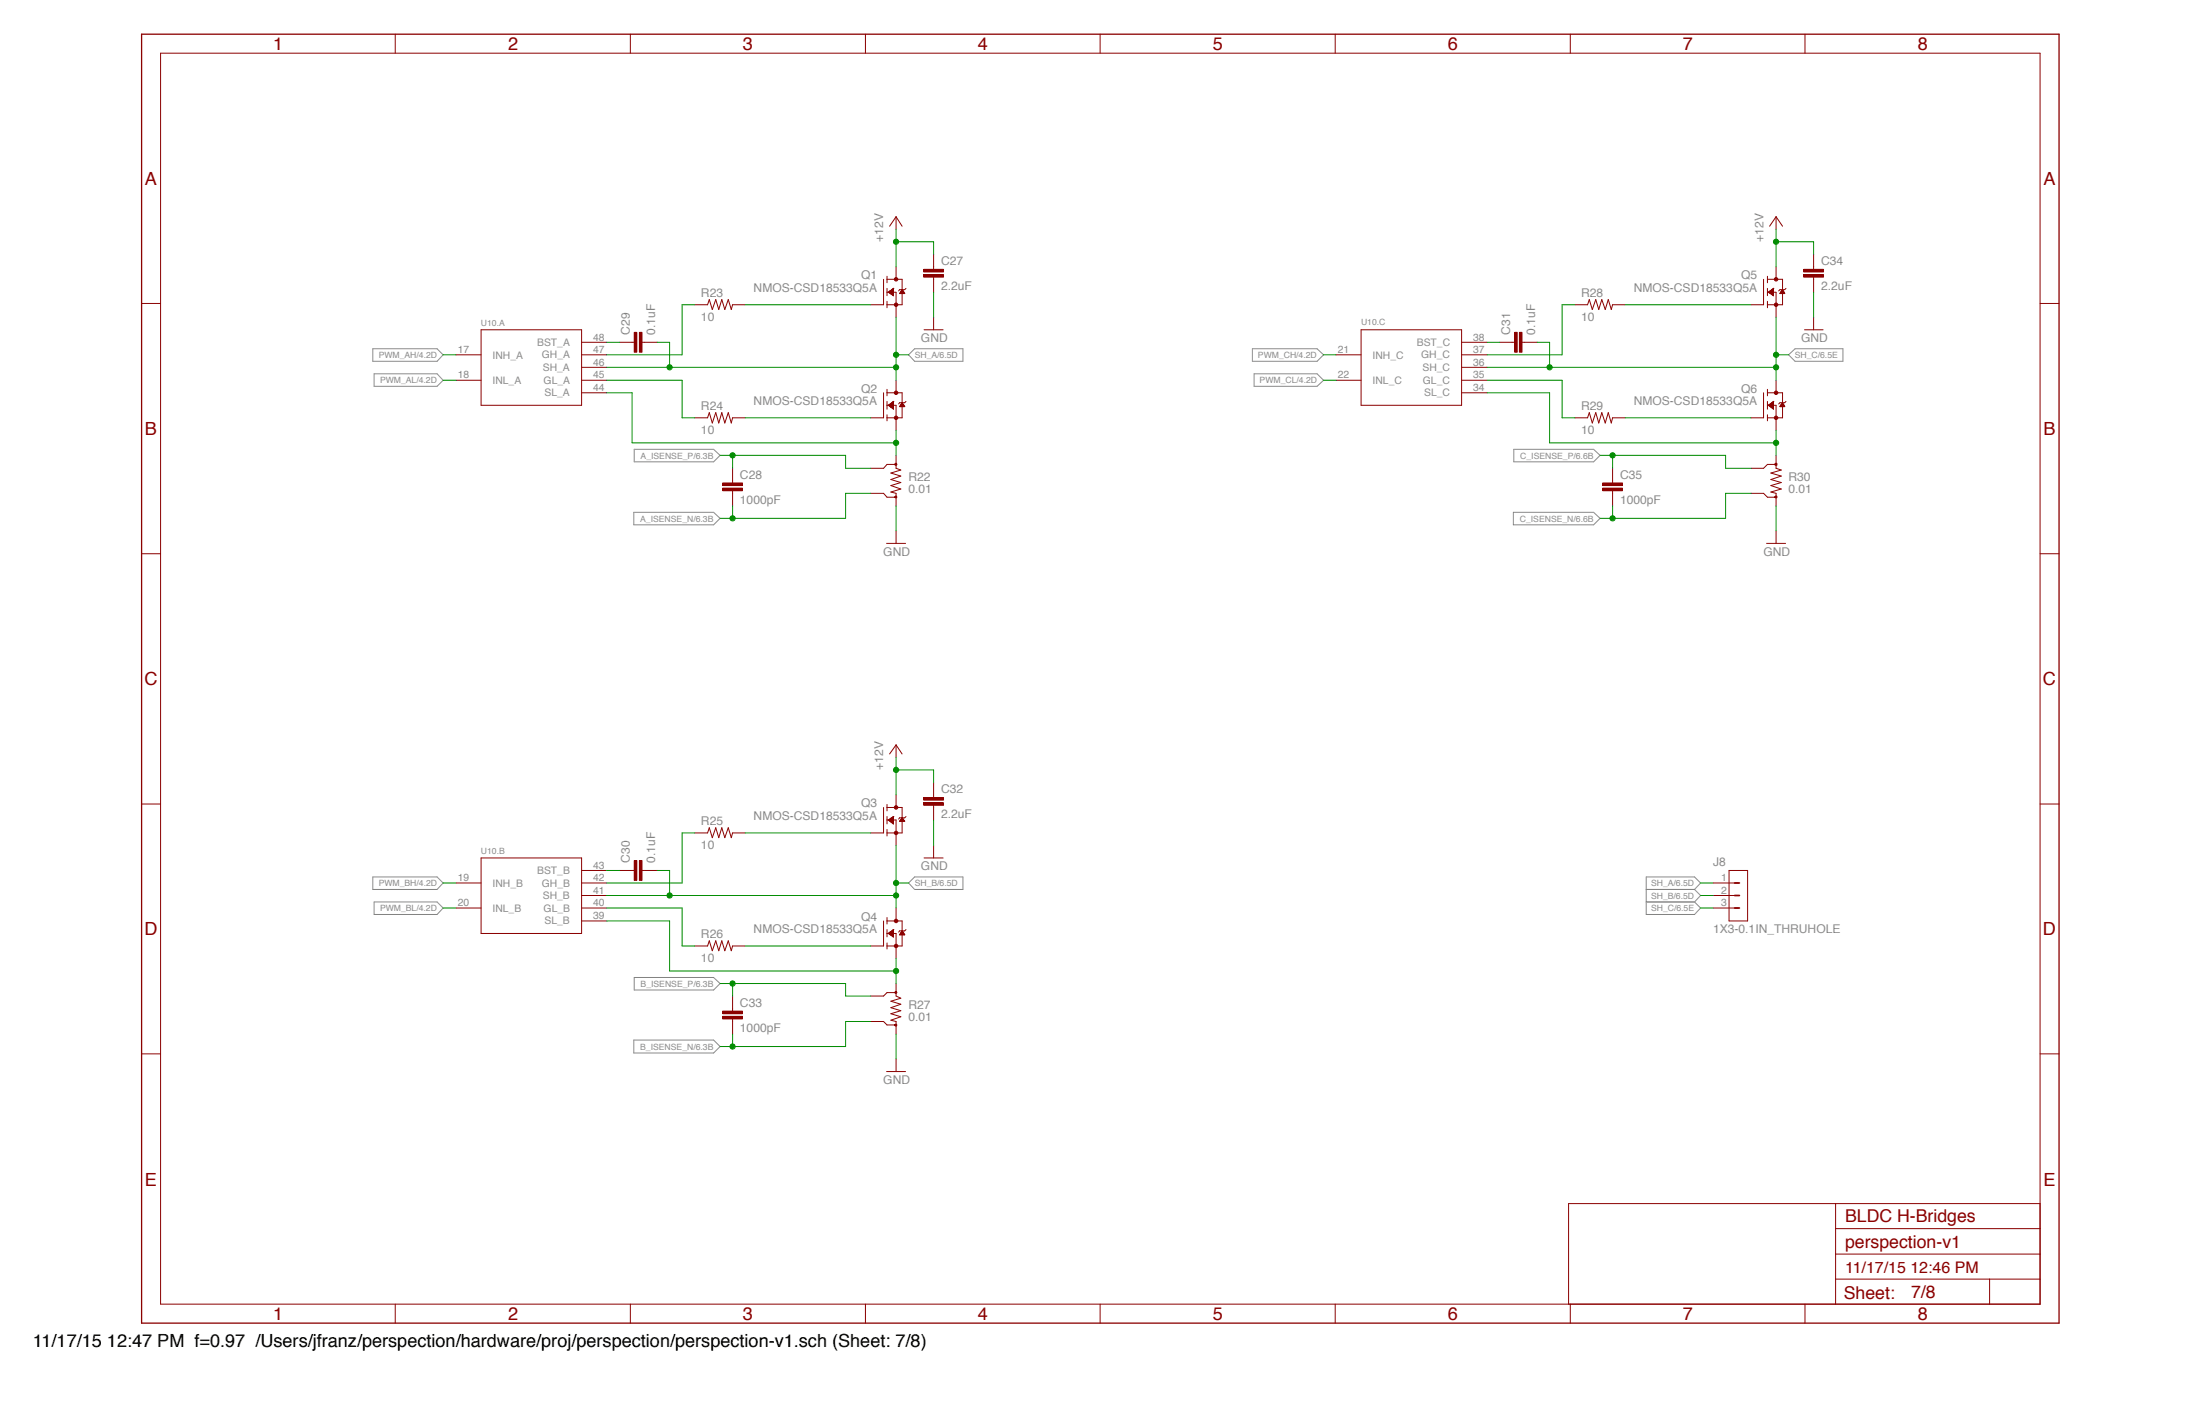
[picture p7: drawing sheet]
<svg xmlns="http://www.w3.org/2000/svg" width="432mm" height="279mm" viewBox="0 0 432 279" stroke-linecap="round" stroke-linejoin="round" font-family="sans-serif">
<g fill="none" stroke="#8b8b8b" stroke-width=".2">
<path d="M73.2 68.4h12.6l1.2 1.2-1.2 1.3h-12.6zM73.4 73.3h12.4l1.2 1.3-1.2 1.2h-12.4zM179.5 68.4h9.5v2.5h-9.5l-1.2-1.3zM245.8 68.4h12.7l1.3 1.2-1.3 1.3h-12.7zM246.1 73.3h12.4l1.3 1.3-1.3 1.2h-12.4zM351 69.6l1.3-1.2h9.4v2.5h-9.4zM124.5 88.2h15.6l1.2 1.1-1.2 1.3h-15.6zM297.1 88.2h15.7l1.2 1.1-1.2 1.3h-15.7zM124.4 100.5h15.7l1.2 1.2-1.2 1.3h-15.7zM297 100.5h15.8l1.2 1.2-1.2 1.3h-15.8zM73.2 172.1h12.6l1.2 1.1-1.2 1.3h-12.6zM73.4 177h12.4l1.2 1.2-1.2 1.2h-12.4z"/>
<path d="M178.3 173.2l1.2-1.1h9.5v2.4h-9.5zM323.1 174.5h9.5M323.1 177h9.5M332.6 174.5l1.2-1.3-1.2-1.1h-9.5v7.3h9.5l1.2-1.2-1.2-1.2M332.6 174.5l1.2 1.2-1.2 1.3M124.5 191.8h15.6l1.2 1.2-1.2 1.2h-15.6zM124.4 204.1h15.7l1.2 1.2-1.2 1.3h-15.7z"/>
</g>
<g fill="none" stroke="#8b0100" stroke-width=".2">
<path d="M31.5 10.4h368.9v245.5h-368.9zM77.6 6.7v3.7M123.7 6.7v3.7M169.9 6.7v3.7M215.9 6.7v3.7M262.1 6.7v3.7M308.2 6.7v3.7M354.3 6.7v3.7M27.8 59.5h3.7M173.4 54.8v5M174.1 54.2v1.3M174.1 56.6v1.4"/>
<path d="M174.1 59.1v1.3M174.1 57.3h1.8v2.5M174.1 54.8h3v5h-3M177.8 56.6l-.2 .2h-1l-.2 .3M400.4 59.5h3.7M27.8 108.6h3.7M400.4 108.6h3.7M27.8 157.8h3.7M400.4 157.8h3.7M27.8 206.8h3.7M400.4 206.8h3.7M360.3 236.2v19.7"/>
<path d="M400.4 236.2h-92.5v19.7M77.6 255.9v3.7M123.7 255.9v3.7M169.9 255.9v3.7M215.9 255.9v3.7M262.1 255.9v3.7M308.2 255.9v3.7M354.3 255.9v3.7M360.3 251h40.1M360.3 246.1h40.1M360.3 241.1h40.1M390.5 251v4.9"/>
</g>
<path d="M27.8 6.7h376.3v252.9h-376.3z" fill="none" stroke="#8b0100" stroke-width=".25"/>
<circle cx="175.9" cy="59.8" r=".34" fill="#8b0100"/>
<circle cx="175.9" cy="59.8" r=".34" fill="none" stroke="#8b0100" stroke-width=".2"/>
<circle cx="175.9" cy="54.8" r=".34" fill="#8b0100"/>
<g fill="none" stroke="#8b0100" stroke-width=".2">
<path d="M170.9 59.8h2.5M174.4 57.3h1M174.5 57.4h.9M174.5 57.2h.9M174.6 57.5h.8M174.6 57.1h.8M174.7 57.6h.7M174.8 57h.6M174.9 57.7h.5M174.9 56.9h.5M175 57.8h.4M175 56.8h.4"/>
<path d="M175.1 57.8h.3M175.1 56.7h.3M175.2 57.9h.2M175.2 56.7h.2M175.3 58h.1M175.4 56.6l-1.1 .7 1.1 .7M175.4 56.6v1.4M175.4 56.6h.1M175.9 52.3v2.5M175.9 59.8v2.5M176.6 57.5h1M176.7 57.4h.8"/>
<path d="M176.7 57.3h.7M176.8 57.3h.6M176.8 57.2h.5M176.9 57.1h.4M177 57h.2M177.1 56.8l.5 .8h-1zM177.1 56.9h.1M173.4 77.1v4.9M174.1 79.5h1.8v2.5M174.1 76.4v1.3M174.1 78.8v1.5M174.1 77.1h3v4.9h-3"/>
<path d="M177.8 78.8l-.2 .2h-1l-.2 .3M174.1 81.4v1.2"/>
<circle cx="175.9" cy="54.8" r=".34"/>
</g>
<circle cx="175.9" cy="82" r=".34" fill="#8b0100"/>
<circle cx="175.9" cy="82" r=".34" fill="none" stroke="#8b0100" stroke-width=".2"/>
<circle cx="175.9" cy="77" r=".34" fill="#8b0100"/>
<g fill="none" stroke="#8b0100" stroke-width=".2">
<path d="M175.9 42.5v2.5M175.9 42.5l1.2 1.9M175.9 42.5l-1.3 1.9M183.2 52.3v.6M183.2 54.4v.4M174.3 79.5l1.1-.7v1.5zM174.4 79.5h1M174.4 79.4h1M174.5 79.6h.9M174.5 79.4h.9M174.6 79.7h.8M174.7 79.8h.7"/>
<path d="M174.8 79.3h.6M174.8 79.9h.6M174.9 79.2h.5M174.9 79.9h.5M174.9 79.1h.5M175 79h.4M175.1 78.9h.3M175.2 78.8h.2M175.4 78.8h.1M175.9 74.6v2.5M176.6 79.7h1M176.7 79.6h.8"/>
<path d="M176.7 79.5h.7M176.8 79.4h.6M176.8 79.4h.5M177 79.3h.2M177 79.2h.1M177.1 79l.5 .8h-1zM177.1 79.1h.1M170.9 82h2.5M175.1 80h.3M175.2 80.1h.2M175.3 80.2h.1M175.9 82v2.4"/>
<path d="M174 106.6h3.7M175.9 104.2v2.4"/>
<circle cx="175.9" cy="77.1" r=".34"/>
</g>
<path d="M181.3 53.8h3.9v.6h-3.9z" fill="#8b0100"/>
<path d="M181.3 53.9h3.9v.5h-3.9z" fill="none" stroke="#8b0100" stroke-width=".2"/>
<path d="M181.3 52.8h3.9v.5h-3.9z" fill="#8b0100"/>
<path d="M136.3 59.8h2.6l.3-1 .6 1.9 .7-1.9 .6 1.9 .6-1.9 .6 1.9 .6-1.9 .6 1.9 .3-.9h2.4M181.3 52.9h3.9v.5h-3.9zM183.2 49.9v2.4M183.2 54.8v2.5M181.4 64.7h3.7M183.2 62.3v2.4M136.3 82h2.6l.3-1 .6 2 .7-2 .6 2 .6-2 .6 2 .6-2 .6 2 .3-1h2.4M170.9 96.8h2.5l.7 .8h1.8M175.9 89.3v2.6l.9 .3-1.9 .6 1.9 .6-1.9 .7 1.9 .6-1.9 .6 1.9 .6-1.9 .6 1 .3v2.5M175.9 91.1h-1.8l-.7 .8h-2.5" fill="none" stroke="#8b0100" stroke-width=".2"/>
<path d="M175.7 90.9h.2v.4h-.2l-.1-.2 .3-.1-.3 .1z" fill-rule="evenodd" fill="#8b0100"/>
<path d="M175.7 91h.3v.3h-.3l-.1-.2 .3-.1-.3 .1z" fill="none" stroke="#8b0100" stroke-width=".2"/>
<path d="M175.7 97.4l.2-.1 .1 .2-.1 .2-.3-.2h.3h-.3z" fill-rule="evenodd" fill="#8b0100"/>
<path d="M143.8 94.3v.5M143.8 96.3v.5M175.7 97.4l.2-.1 .1 .3-.1 .1-.3-.1h.3h-.3z" fill="none" stroke="#8b0100" stroke-width=".2"/>
<path d="M141.8 95.8h3.9v.5h-3.9z" fill="#8b0100"/>
<path d="M141.8 95.8h3.9v.5h-3.9z" fill="none" stroke="#8b0100" stroke-width=".2"/>
<path d="M141.8 94.7h3.9v.5h-3.9z" fill="#8b0100"/>
<path d="M124.1 67.2h.5M126 67.2h.5M141.8 94.8h3.9v.5h-3.9zM143.8 91.9v2.4M143.8 96.8v2.5" fill="none" stroke="#8b0100" stroke-width=".2"/>
<path d="M125.5 65.2h.5v3.9h-.5z" fill="#8b0100"/>
<path d="M125.5 65.2h.5v3.9h-.5z" fill="none" stroke="#8b0100" stroke-width=".2"/>
<path d="M124.5 65.2h.5v3.9h-.5z" fill="#8b0100"/>
<path d="M121.6 67.2h2.5M124.5 65.2h.5v3.9h-.5zM126.5 67.2h2.5M124.1 170.8h.5M126 170.8h.5" fill="none" stroke="#8b0100" stroke-width=".2"/>
<path d="M125.5 168.8h.5v3.9h-.5z" fill="#8b0100"/>
<path d="M125.5 168.8h.5v3.9h-.5z" fill="none" stroke="#8b0100" stroke-width=".2"/>
<path d="M124.5 168.8h.5v3.9h-.5z" fill="#8b0100"/>
<path d="M296.8 67.2h.5M298.7 67.2h.5M121.6 170.8h2.5M124.5 168.8h.5v3.9h-.5zM126.5 170.8h2.5" fill="none" stroke="#8b0100" stroke-width=".2"/>
<path d="M298.2 65.2h.5v3.9h-.5z" fill="#8b0100"/>
<path d="M298.2 65.2h.5v3.9h-.5z" fill="none" stroke="#8b0100" stroke-width=".2"/>
<path d="M297.3 65.2h.5v3.9h-.5z" fill="#8b0100"/>
<path d="M294.3 67.2h2.5M297.3 65.2h.5v3.9h-.5zM299.2 67.2h2.5M173.4 158.4v5M174.1 157.8v1.3M174.1 158.4h3v5h-3M174.1 160.2v1.4M174.1 162.8v1.2M174.1 160.9h1.8v2.5M177.8 160.2l-.2 .3h-1l-.2 .2" fill="none" stroke="#8b0100" stroke-width=".2"/>
<circle cx="175.9" cy="163.4" r=".34" fill="#8b0100"/>
<circle cx="175.9" cy="163.4" r=".34" fill="none" stroke="#8b0100" stroke-width=".2"/>
<circle cx="175.9" cy="158.4" r=".34" fill="#8b0100"/>
<g fill="none" stroke="#8b0100" stroke-width=".2">
<path d="M175.9 156v2.4M170.9 163.4h2.5M174.4 161h1M174.4 160.9h1M174.5 161.1h.9M174.5 160.8h.9M174.6 160.7h.8M174.7 161.1h.7M174.8 160.6h.6M174.8 161.2h.6M174.9 160.5h.5M174.9 161.3h.5"/>
<path d="M175 161.4h.4M175.1 161.5h.3M175.1 160.4h.3M175.2 161.6h.2M175.2 160.3h.2M175.3 161.6h.1M175.4 160.2l-1.1 .7 1.1 .7M175.4 160.2v1.4M175.4 160.2h.1M175.9 163.4v2.5M176.6 161.1h1M176.7 161h.7"/>
<path d="M176.8 160.9h.6M176.8 160.8h.5M176.9 160.7h.4M177 160.6h.2M177 160.5h.1M177.1 160.5l.5 .6h-1zM177.1 160.5h.1M173.4 180.7v4.9M174.1 183.2h1.8v2.4M174.1 180v1.3M174.1 182.4v1.4M174.1 185v1.2"/>
<path d="M174.1 180.7h3v4.9h-3M177.8 182.4l-.2 .2h-1l-.2 .3"/>
<circle cx="175.9" cy="158.4" r=".34"/>
</g>
<circle cx="175.9" cy="185.6" r=".34" fill="#8b0100"/>
<circle cx="175.9" cy="185.6" r=".34" fill="none" stroke="#8b0100" stroke-width=".2"/>
<circle cx="175.9" cy="180.7" r=".34" fill="#8b0100"/>
<g fill="none" stroke="#8b0100" stroke-width=".2">
<path d="M175.9 146.2v2.4M175.9 146.2l1.2 1.7M175.9 146.2l-1.3 1.7M183.2 156v.5M183.2 157.9v.5M175.9 178.2v2.5M170.9 185.6h2.5M174.4 183.2h1M174.4 183.1h1M174.5 183.2h.9M174.5 183h.9M174.6 183.3h.8"/>
<path d="M174.6 182.9h.8M174.7 183.4h.7M174.8 182.8h.6M174.9 183.5h.5M174.9 182.7h.5M175 183.6h.4M175 182.6h.4M175.1 183.7h.3M175.1 182.6h.3M175.2 183.7h.2M175.2 182.5h.2M175.3 183.8h.1"/>
<path d="M175.4 182.4l-1.1 .8 1.1 .6M175.4 182.4v1.4M175.4 182.4h.1M175.9 185.6v2.5M176.6 183.3h1M176.7 183.2h.8M176.7 183.2h.7M176.8 183.1h.6M176.8 183h.5M176.9 182.9h.4M177 182.8h.2M177.1 182.6l.5 .8h-1z"/>
<path d="M177.1 182.7h.1M174 210.2h3.7M175.9 207.8v2.4"/>
<circle cx="175.9" cy="180.7" r=".34"/>
</g>
<path d="M181.3 157.5h3.9v.5h-3.9z" fill="#8b0100"/>
<path d="M181.3 157.5h3.9v.5h-3.9z" fill="none" stroke="#8b0100" stroke-width=".2"/>
<path d="M181.3 156.5h3.9v.5h-3.9z" fill="#8b0100"/>
<path d="M181.3 156.5h3.9v.5h-3.9zM183.2 153.5v2.5M183.2 158.4v2.5M136.3 163.4h2.6l.3-1 .6 2 .7-2 .6 2 .6-2 .6 2 .6-2 .6 2 .3-1h2.4M181.4 168.3h3.7M183.2 165.9v2.4M136.3 185.6h2.6l.3-1 .6 1.9 .7-1.9 .6 1.9 .6-1.9 .6 1.9 .6-1.9 .6 1.9 .3-.9h2.4M175.9 193v2.4l.9 .5-1.9 .5 1.9 .6-1.9 .7 1.9 .6-1.9 .6 1.9 .6-1.9 .7 1 .2v2.5M175.9 194.8h-1.8l-.7 .6h-2.5M170.9 200.4h2.5l.7 .7h1.8" fill="none" stroke="#8b0100" stroke-width=".2"/>
<path d="M175.7 194.6l.2-.1 .1 .2-.1 .2-.3-.2h.3h-.3z" fill-rule="evenodd" fill="#8b0100"/>
<path d="M175.7 194.6l.2-.1 .1 .3-.1 .1-.3-.1h.3h-.3z" fill="none" stroke="#8b0100" stroke-width=".2"/>
<path d="M175.6 201.1l.3-.2 .1 .2-.1 .2-.3-.2h.3z" fill-rule="evenodd" fill="#8b0100"/>
<path d="M143.8 198v.4M143.8 199.9v.5M175.6 201.1l.3-.2 .1 .2-.1 .3-.3-.3h.3z" fill="none" stroke="#8b0100" stroke-width=".2"/>
<path d="M141.8 199.4h3.9v.5h-3.9z" fill="#8b0100"/>
<path d="M141.8 199.4h3.9v.5h-3.9z" fill="none" stroke="#8b0100" stroke-width=".2"/>
<path d="M141.8 198.4h3.9v.5h-3.9z" fill="#8b0100"/>
<path d="M346.1 54.8v5M346.9 54.2v1.3M346.9 56.6v1.4M346.9 59.1v1.3M346.9 57.3h1.7v2.5M346.9 54.8h3v5h-3M350.5 56.6l-.2 .2h-.9l-.3 .3M141.8 198.4h3.9v.5h-3.9zM143.8 195.4v2.6M143.8 200.4v2.5" fill="none" stroke="#8b0100" stroke-width=".2"/>
<circle cx="348.6" cy="59.8" r=".34" fill="#8b0100"/>
<circle cx="348.6" cy="59.8" r=".34" fill="none" stroke="#8b0100" stroke-width=".2"/>
<circle cx="348.6" cy="54.8" r=".34" fill="#8b0100"/>
<g fill="none" stroke="#8b0100" stroke-width=".2">
<path d="M343.7 59.8h2.4M347.2 57.3h.9M347.2 57.4h.9M347.2 57.2h.9M347.3 57.5h.8M347.4 57.6h.7M347.4 57.1h.7M347.5 57h.6M347.7 56.9h.4M347.7 57.7h.4M347.7 57.8h.4M347.7 56.8h.4"/>
<path d="M347.8 57.8h.3M347.8 56.7h.3M347.9 57.9h.2M348 58h.1M348 56.7h.1M348.1 56.6l-1 .7 1 .7M348.1 56.6v1.4M348.1 56.6h.1M348.6 52.3v2.5M348.6 59.8v2.5M349.4 57.5h.9M349.4 57.4h.8"/>
<path d="M349.4 57.3h.8M349.5 57.3h.6M349.6 57.2h.4M349.6 57.1h.4M349.7 57h.2M349.8 56.9h.1M349.9 56.8l.4 .8h-.9zM346.1 77.1v4.9M346.9 79.5h1.7v2.5M346.9 76.4v1.3M346.9 78.8v1.5M346.9 77.1h3v4.9h-3"/>
<path d="M350.5 78.8l-.2 .2h-.9l-.3 .3M346.9 81.4v1.2"/>
<circle cx="348.6" cy="54.8" r=".34"/>
</g>
<circle cx="348.6" cy="82" r=".34" fill="#8b0100"/>
<circle cx="348.6" cy="82" r=".34" fill="none" stroke="#8b0100" stroke-width=".2"/>
<circle cx="348.6" cy="77" r=".34" fill="#8b0100"/>
<g fill="none" stroke="#8b0100" stroke-width=".2">
<path d="M348.6 42.5v2.5M348.6 42.5l1.3 1.9M348.6 42.5l-1.3 1.9M356 52.3v.6M356 54.4v.4M347.1 79.5l1-.7v1.5zM347.2 79.5h.9M347.2 79.4h.9M347.2 79.6h.9M347.3 79.7h.8M347.4 79.8h.7M347.5 79.3h.6"/>
<path d="M347.6 79.2h.5M347.6 79.9h.5M347.7 79.1h.4M347.7 79.9h.4M347.7 79h.4M347.8 78.9h.3M348 78.8h.1M348.1 78.8h.1M348.6 74.6v2.5M349.4 79.7h.9M349.4 79.6h.8M349.4 79.5h.8"/>
<path d="M349.5 79.4h.6M349.6 79.4h.4M349.7 79.3h.2M349.7 79.2h.2M349.8 79.1h.1M349.9 79l.4 .8h-.9zM343.7 82h2.4M347.8 80h.3M347.9 80.1h.2M348 80.2h.1M348.6 82v2.4M346.7 106.6h3.8"/>
<path d="M348.6 104.2v2.4"/>
<circle cx="348.6" cy="77.1" r=".34"/>
</g>
<path d="M354 53.8h3.9v.6h-3.9z" fill="#8b0100"/>
<path d="M354 53.9h3.9v.5h-3.9z" fill="none" stroke="#8b0100" stroke-width=".2"/>
<path d="M354 52.8h3.9v.5h-3.9z" fill="#8b0100"/>
<path d="M309.1 59.8h2.5l.3-1 .6 1.9 .7-1.9 .6 1.9 .6-1.9 .7 1.9 .6-1.9 .6 1.9 .2-.9h2.5M354 52.9h3.9v.5h-3.9zM356 49.9v2.4M356 54.8v2.5M354.2 64.7h3.6M356 62.3v2.4M309.1 82h2.5l.3-1 .6 2 .7-2 .6 2 .6-2 .7 2 .6-2 .6 2 .2-1h2.5M343.7 96.8h2.4l.8 .8h1.7M348.6 89.3v2.6l1 .3-2 .6 2 .6-2 .7 2 .6-2 .6 2 .6-2 .6 1 .3v2.5M348.6 91.1h-1.7l-.8 .8h-2.4" fill="none" stroke="#8b0100" stroke-width=".2"/>
<path d="M348.4 90.9h.3v.4h-.3l-.1-.2h.3h-.3z" fill-rule="evenodd" fill="#8b0100"/>
<path d="M348.4 91h.4v.3h-.4l-.1-.2h.3h-.3z" fill="none" stroke="#8b0100" stroke-width=".2"/>
<path d="M348.4 97.4h.3v.2h-.3l-.1-.1h.3h-.3z" fill-rule="evenodd" fill="#8b0100"/>
<path d="M316.5 94.3v.5M316.5 96.3v.5M348.4 97.4h.4v.2h-.4h-.1h.3h-.3z" fill="none" stroke="#8b0100" stroke-width=".2"/>
<path d="M314.5 95.8h3.9v.5h-3.9z" fill="#8b0100"/>
<path d="M314.6 95.8h3.9v.5h-3.9z" fill="none" stroke="#8b0100" stroke-width=".2"/>
<path d="M314.5 94.7h3.9v.5h-3.9z" fill="#8b0100"/>
<g fill="none" stroke="#8b0100" stroke-width=".2">
<path d="M89.5 69.6h4.9M89.5 74.6h4.9M94.4 64.7h19.8v14.8h-19.8zM114.2 69.6h4.9M114.2 74.6h4.9M114.2 77.1h4.9M114.2 72.1h4.9M114.2 67.2h4.9M262.2 69.6h4.9M262.2 74.6h4.9M267.1 64.7h19.8v14.8h-19.8zM286.9 69.6h5"/>
<path d="M286.9 74.6h5M286.9 77.1h5M286.9 72.1h5M286.9 67.2h5M314.6 94.8h3.9v.5h-3.9zM316.5 91.9v2.4M316.5 96.8v2.5M89.5 173.2h4.9M89.5 178.2h4.9M94.4 168.3h19.8v14.9h-19.8zM114.2 173.2h4.9M114.2 178.2h4.9"/>
<path d="M114.2 175.7h4.9M114.2 170.8h4.9M336.2 173.2h5M336.2 178.2h5M336.2 175.7h5M339.4 170.8h3.6v9.9h-3.6zM114.2 180.7h4.9"/>
</g>
<path d="M340.5 173.2h.9M340.5 175.7h.9M340.5 178.2h.9" fill="none" stroke="#8b0100" stroke-width=".34"/>
<path d="M131.4 72.1h44.5M175.9 62.3v12.3" fill="none" stroke="#008b00" stroke-width=".2"/>
<circle cx="175.9" cy="72.1" r=".51" fill="#008b00"/>
<g fill="none" stroke="#008b00" stroke-width=".2">
<path d="M129 67.2h2.4v4.9h-12.3"/>
<circle cx="175.9" cy="72.1" r=".51"/>
</g>
<circle cx="131.4" cy="72.1" r=".51" fill="#008b00"/>
<g fill="none" stroke="#008b00" stroke-width=".2">
<path d="M175.9 69.6h2.4"/>
<circle cx="131.4" cy="72.1" r=".51"/>
</g>
<circle cx="175.9" cy="69.6" r=".51" fill="#008b00"/>
<g fill="none" stroke="#008b00" stroke-width=".2">
<path d="M119.1 77.1h5v9.8M175.9 84.4v4.9M333.8 173.2h2.4"/>
<circle cx="175.9" cy="69.6" r=".51"/>
</g>
<circle cx="175.9" cy="86.9" r=".51" fill="#008b00"/>
<g fill="none" stroke="#008b00" stroke-width=".2">
<path d="M175.9 45v7.3M175.9 47.4h7.3v2.5M183.2 57.3v5M356 57.3v5M124.1 86.9h51.8M175.9 99.3v4.9M348.6 99.3v4.9M183.2 160.9v5M175.9 202.9v4.9"/>
<circle cx="175.9" cy="86.9" r=".51"/>
</g>
<circle cx="175.9" cy="47.4" r=".51" fill="#008b00"/>
<g fill="none" stroke="#008b00" stroke-width=".2">
<path d="M175.9 148.6v7.4M175.9 151.1h7.3v2.4"/>
<circle cx="175.9" cy="47.4" r=".51"/>
</g>
<circle cx="175.9" cy="151" r=".51" fill="#008b00"/>
<g fill="none" stroke="#008b00" stroke-width=".2">
<path d="M348.6 45v7.3M348.6 47.4h7.4v2.5"/>
<circle cx="175.9" cy="151.1" r=".51"/>
</g>
<circle cx="348.6" cy="47.4" r=".51" fill="#008b00"/>
<g fill="none" stroke="#008b00" stroke-width=".2">
<path d="M136.3 59.8h-2.4v9.8h-14.8M146.2 59.8h24.7M119.1 74.6h14.8v7.4h2.4M141.3 89.3h24.7v2.6h4.9M143.8 89.3v2.6M146.2 82h24.7"/>
<circle cx="348.6" cy="47.4" r=".51"/>
</g>
<circle cx="143.8" cy="89.3" r=".51" fill="#008b00"/>
<g fill="none" stroke="#008b00" stroke-width=".2">
<path d="M143.8 99.3v2.4M170.9 96.8h-4.9v4.9h-24.7"/>
<circle cx="143.8" cy="89.3" r=".51"/>
</g>
<circle cx="143.8" cy="101.7" r=".51" fill="#008b00"/>
<g fill="none" stroke="#008b00" stroke-width=".2">
<path d="M119.1 67.2h2.5M119.1 170.8h2.5M119.1 178.2h14.8v7.4h2.4M136.3 163.4h-2.4v9.8h-14.8M119.1 180.7h12.3v9.8M175.9 188.1v4.9"/>
<circle cx="143.8" cy="101.7" r=".51"/>
</g>
<circle cx="175.9" cy="190.5" r=".51" fill="#008b00"/>
<g fill="none" stroke="#008b00" stroke-width=".2">
<path d="M309.1 59.8h-2.5v9.8h-14.7M291.9 67.2h2.4M291.9 74.6h14.7v7.4h2.5M291.9 77.1h12.2v9.8M348.6 84.4v4.9M131.4 190.5h44.5"/>
<circle cx="175.9" cy="190.5" r=".51"/>
</g>
<circle cx="348.6" cy="86.9" r=".51" fill="#008b00"/>
<g fill="none" stroke="#008b00" stroke-width=".2">
<path d="M319 59.8h24.7M304.1 86.9h44.5M319 82h24.7M146.2 163.4h24.7M141.3 193h24.7v2.4h4.9M143.8 193v2.4M146.2 185.6h24.7"/>
<circle cx="348.6" cy="86.9" r=".51"/>
</g>
<circle cx="143.8" cy="193" r=".51" fill="#008b00"/>
<g fill="none" stroke="#008b00" stroke-width=".2">
<path d="M143.8 202.9v2.4M170.9 200.4h-4.9v4.9h-24.7"/>
<circle cx="143.8" cy="193" r=".51"/>
</g>
<circle cx="143.8" cy="205.3" r=".51" fill="#008b00"/>
<g fill="none" stroke="#008b00" stroke-width=".2">
<path d="M314 89.3h24.7v2.6h5M316.5 89.3v2.6"/>
<circle cx="143.8" cy="205.3" r=".51"/>
</g>
<circle cx="316.5" cy="89.3" r=".51" fill="#008b00"/>
<g fill="none" stroke="#008b00" stroke-width=".2">
<path d="M316.5 99.3v2.4M343.7 96.8h-5v4.9h-24.7"/>
<circle cx="316.5" cy="89.3" r=".51"/>
</g>
<circle cx="316.5" cy="101.7" r=".51" fill="#008b00"/>
<g fill="none" stroke="#008b00" stroke-width=".2">
<path d="M87 69.6h2.5M87 74.6h2.5M259.8 69.6h2.4M259.8 74.6h2.4M87 173.2h2.5M87 178.2h2.5M129 170.8h2.4v4.9h-12.3M175.9 175.7v2.5"/>
<circle cx="316.5" cy="101.7" r=".51"/>
</g>
<circle cx="175.9" cy="175.7" r=".51" fill="#008b00"/>
<g fill="none" stroke="#008b00" stroke-width=".2">
<path d="M175.9 165.9v9.8h-44.5"/>
<circle cx="175.9" cy="175.7" r=".51"/>
</g>
<circle cx="131.4" cy="175.7" r=".51" fill="#008b00"/>
<g fill="none" stroke="#008b00" stroke-width=".2">
<path d="M175.9 173.2h2.4"/>
<circle cx="131.4" cy="175.7" r=".51"/>
</g>
<circle cx="175.9" cy="173.2" r=".51" fill="#008b00"/>
<g fill="none" stroke="#008b00" stroke-width=".2">
<path d="M301.7 67.2h2.4v4.9h-12.2M333.8 175.7h2.4"/>
<circle cx="175.9" cy="173.2" r=".51"/>
</g>
<circle cx="304.1" cy="72.1" r=".51" fill="#008b00"/>
<g fill="none" stroke="#008b00" stroke-width=".2">
<path d="M348.6 72.1v2.5"/>
<circle cx="304.1" cy="72.1" r=".51"/>
</g>
<circle cx="348.6" cy="72.1" r=".51" fill="#008b00"/>
<g fill="none" stroke="#008b00" stroke-width=".2">
<path d="M348.6 62.3v9.8h-44.5M348.6 69.6h2.4"/>
<circle cx="348.6" cy="72.1" r=".51"/>
</g>
<circle cx="348.6" cy="69.6" r=".51" fill="#008b00"/>
<g fill="none" stroke="#008b00" stroke-width=".2">
<path d="M333.8 178.2h2.4"/>
<circle cx="348.6" cy="69.6" r=".51"/>
</g>
<g font-size="3.6" fill="#8b0100">
<text x="53.6" y="9.8">1</text>
<text x="99.7" y="9.8">2</text>
<text x="145.8" y="9.8">3</text>
<text x="191.9" y="9.8">4</text>
<text x="238.1" y="9.8">5</text>
<text x="284.2" y="9.8">6</text>
<text x="330.3" y="9.8">7</text>
<text x="376.4" y="9.8">8</text>
<text x="28.4" y="36.2">A</text>
<text x="401.1" y="36.2">A</text>
<text x="28.4" y="85.3">B</text>
<text x="401.1" y="85.3">B</text>
<text x="28.4" y="134.4">C</text>
<text x="401" y="134.4">C</text>
<text x="28.4" y="183.5">D</text>
<text x="401" y="183.5">D</text>
<text x="28.4" y="232.6">E</text>
<text x="401.1" y="232.6">E</text>
<text x="53.6" y="259">1</text>
<text x="99.7" y="259">2</text>
<text x="145.8" y="259">3</text>
<text x="191.9" y="259">4</text>
<text x="238.1" y="259">5</text>
<text x="284.2" y="259">6</text>
<text x="330.3" y="259">7</text>
<text x="376.4" y="259">8</text>
</g>
<text font-size="3.6" x="6.4" y="264.2">11/17/15 12:47 PM f=0.97 /Users/jfranz/perspection/hardware/proj/perspection/perspection-v1.sch (Sheet: 7/8)</text>
<g font-size="3.5" fill="#8b0100">
<text x="362.1" y="239.9">BLDC H-Bridges</text>
<text x="362.1" y="244.8">perspection-v1</text>
<text x="361.9" y="254.8">Sheet:</text>
<text x="375.1" y="254.7">7/8</text>
</g>
<text font-size="3.1" fill="#8b0100" x="362.1" y="249.7">11/17/15 12:46 PM</text>
<g font-size="2.4" fill="#8b8b8b">
<text x="173.4" y="47.4" transform="rotate(-90 173.4 47.4)">+12V</text>
<text x="346.1" y="47.4" transform="rotate(-90 346.1 47.4)">+12V</text>
<text x="184.7" y="52">C27</text>
<text x="357.5" y="52">C34</text>
<text x="137.6" y="58.3">R23</text>
<text x="147.9" y="57.3">NMOS-CSD18533Q5A</text>
<text x="169" y="54.8">Q1</text>
<text x="184.7" y="56.9">2.2uF</text>
<text x="310.3" y="58.3">R28</text>
<text x="320.7" y="57.3">NMOS-CSD18533Q5A</text>
<text x="341.7" y="54.8">Q5</text>
<text x="357.5" y="56.9">2.2uF</text>
<text x="123.6" y="65.7" transform="rotate(-90 123.6 65.7)">C29</text>
<text x="128.6" y="65.7" transform="rotate(-90 128.6 65.7)">0.1uF</text>
<text x="137.6" y="63">10</text>
<text x="296.4" y="65.7" transform="rotate(-90 296.4 65.7)">C31</text>
<text x="301.3" y="65.7" transform="rotate(-90 301.3 65.7)">0.1uF</text>
<text x="310.3" y="63">10</text>
<text x="180.8" y="67.2">GND</text>
<text x="353.5" y="67.2">GND</text>
<text x="169" y="77">Q2</text>
<text x="341.7" y="77">Q6</text>
<text x="137.6" y="80.5">R24</text>
<text x="147.9" y="79.5">NMOS-CSD18533Q5A</text>
<text x="310.3" y="80.5">R29</text>
<text x="320.7" y="79.5">NMOS-CSD18533Q5A</text>
<text x="137.6" y="85.2">10</text>
<text x="310.3" y="85.2">10</text>
<text x="145.2" y="93.9">C28</text>
<text x="178.3" y="94.3">R22</text>
<text x="318" y="93.9">C35</text>
<text x="351" y="94.3">R30</text>
<text x="145.2" y="98.9">1000pF</text>
<text x="178.3" y="96.8">0.01</text>
<text x="318" y="98.9">1000pF</text>
<text x="351" y="96.8">0.01</text>
<text x="173.4" y="109.1">GND</text>
<text x="346.1" y="109.1">GND</text>
<text x="173.4" y="151" transform="rotate(-90 173.4 151)">+12V</text>
<text x="184.7" y="155.6">C32</text>
<text x="137.6" y="161.9">R25</text>
<text x="147.9" y="160.9">NMOS-CSD18533Q5A</text>
<text x="169" y="158.4">Q3</text>
<text x="184.7" y="160.5">2.2uF</text>
<text x="137.6" y="166.6">10</text>
<text x="123.6" y="169.3" transform="rotate(-90 123.6 169.3)">C30</text>
<text x="128.6" y="169.3" transform="rotate(-90 128.6 169.3)">0.1uF</text>
<text x="180.8" y="170.8">GND</text>
<text x="336.2" y="170">J8</text>
<text x="137.6" y="184.1">R26</text>
<text x="147.9" y="183.1">NMOS-CSD18533Q5A</text>
<text x="169" y="180.6">Q4</text>
<text x="336.2" y="183.1">1X3-0.1IN_THRUHOLE</text>
<text x="137.6" y="188.8">10</text>
<text x="145.2" y="197.5">C33</text>
<text x="178.3" y="197.9">R27</text>
<text x="145.2" y="202.5">1000pF</text>
<text x="178.3" y="200.4">0.01</text>
<text x="173.4" y="212.7">GND</text>
</g>
<g font-size="2" fill="#8b8b8b">
<text x="89.8" y="69.3">17</text>
<text x="96.7" y="70.4">INH_A</text>
<text x="105.4" y="67.9">BST_A</text>
<text x="106.4" y="70.3">GH_A</text>
<text x="116.4" y="71.7">46</text>
<text x="116.4" y="69.3">47</text>
<text x="116.4" y="66.8">48</text>
<text x="262.6" y="69.3">21</text>
<text x="269.4" y="70.4">INH_C</text>
<text x="278.1" y="67.9">BST_C</text>
<text x="278.9" y="70.3">GH_C</text>
<text x="289.1" y="71.7">36</text>
<text x="289.1" y="69.3">37</text>
<text x="289.1" y="66.8">38</text>
<text x="89.8" y="74.2">18</text>
<text x="96.7" y="75.3">INL_A</text>
<text x="106.5" y="72.8">SH_A</text>
<text x="106.7" y="75.3">GL_A</text>
<text x="106.9" y="77.7">SL_A</text>
<text x="116.4" y="76.7">44</text>
<text x="116.4" y="74.2">45</text>
<text x="262.6" y="74.2">22</text>
<text x="269.4" y="75.3">INL_C</text>
<text x="279.2" y="72.8">SH_C</text>
<text x="279.3" y="75.3">GL_C</text>
<text x="279.5" y="77.7">SL_C</text>
<text x="289.1" y="76.7">34</text>
<text x="289.1" y="74.2">35</text>
<text x="89.8" y="172.9">19</text>
<text x="96.7" y="174">INH_B</text>
<text x="105.4" y="171.5">BST_B</text>
<text x="106.4" y="173.9">GH_B</text>
<text x="116.4" y="172.9">42</text>
<text x="116.4" y="170.4">43</text>
<text x="337.8" y="172.9">1</text>
<text x="89.8" y="177.8">20</text>
<text x="96.7" y="178.9">INL_B</text>
<text x="106.5" y="176.4">SH_B</text>
<text x="106.7" y="178.9">GL_B</text>
<text x="116.4" y="177.8">40</text>
<text x="116.4" y="175.4">41</text>
<text x="337.8" y="175.4">2</text>
<text x="337.8" y="177.8">3</text>
<text x="106.9" y="181.3">SL_B</text>
<text x="116.4" y="180.3">39</text>
</g>
<g font-size="1.7" fill="#8b8b8b">
<text x="94.4" y="63.9">U10.A</text>
<text x="267.1" y="63.7">U10.C</text>
<text x="74.3" y="70.3">PWM_AH/4.2D</text>
<text x="179.5" y="70.2">SH_A/6.5D</text>
<text x="246.9" y="70.3">PWM_CH/4.2D</text>
<text x="352.3" y="70.2">SH_C/6.5E</text>
<text x="74.6" y="75.2">PWM_AL/4.2D</text>
<text x="247.2" y="75.2">PWM_CL/4.2D</text>
<text x="125.7" y="90">A_ISENSE_P/6.3B</text>
<text x="298.4" y="90">C_ISENSE_P/6.6B</text>
<text x="125.7" y="102.3">A_ISENSE_N/6.3B</text>
<text x="298.3" y="102.3">C_ISENSE_N/6.6B</text>
<text x="94.4" y="167.6">U10.B</text>
<text x="74.3" y="173.9">PWM_BH/4.2D</text>
<text x="179.5" y="173.9">SH_B/6.5D</text>
<text x="324.1" y="173.9">SH_A/6.5D</text>
<text x="74.6" y="178.8">PWM_BL/4.2D</text>
<text x="324.1" y="176.4">SH_B/6.5D</text>
<text x="324.1" y="178.8">SH_C/6.5E</text>
<text x="125.7" y="193.6">B_ISENSE_P/6.3B</text>
<text x="125.7" y="206">B_ISENSE_N/6.3B</text>
</g>
</svg>
